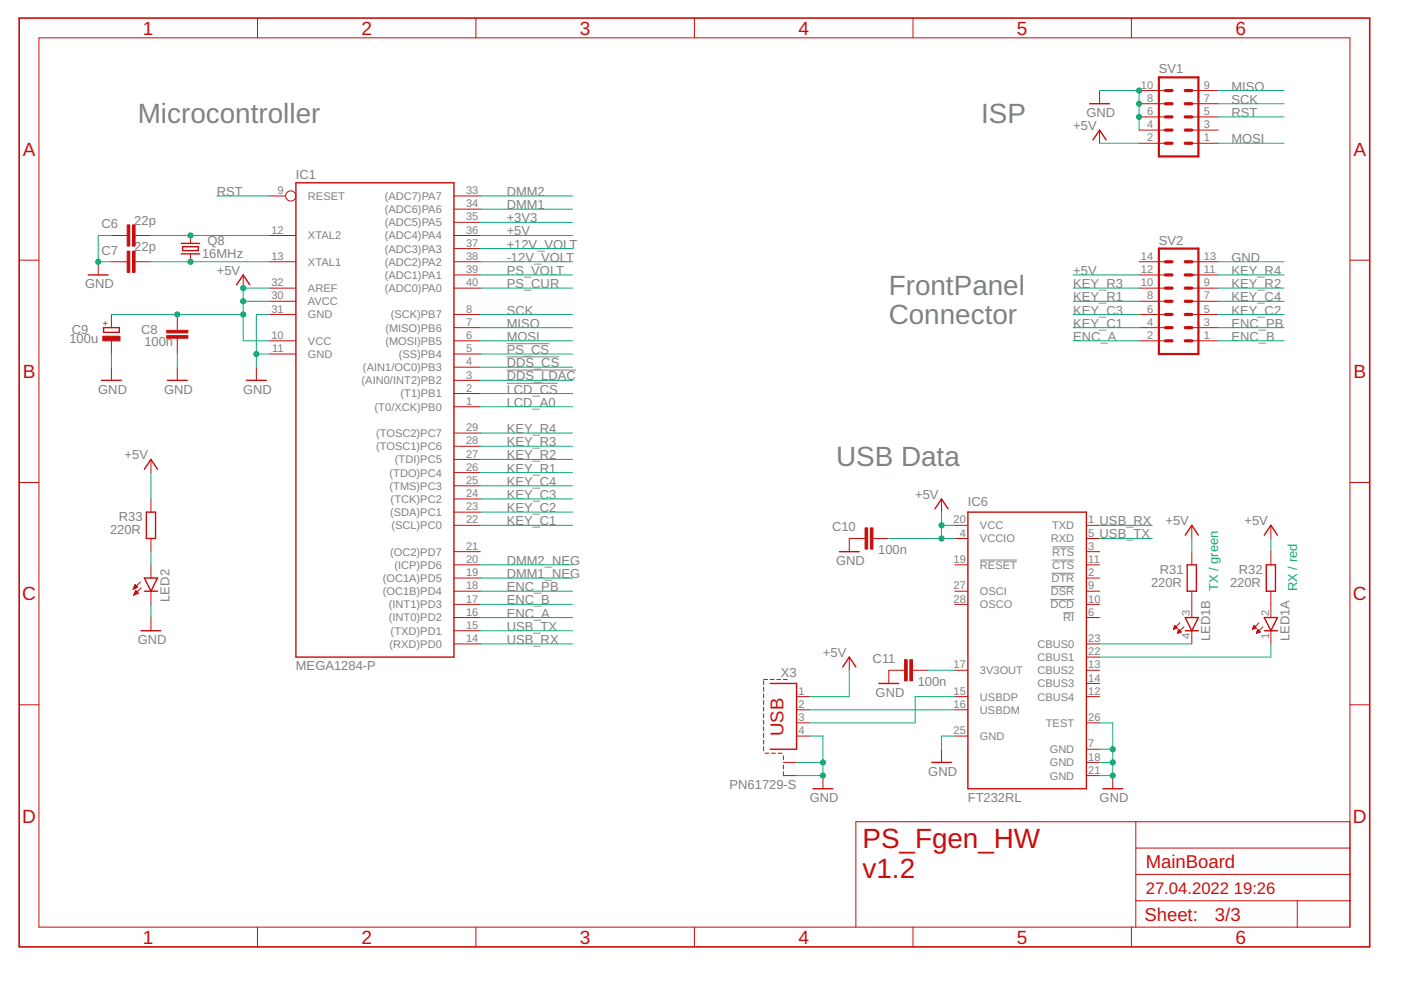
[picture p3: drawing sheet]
<svg xmlns="http://www.w3.org/2000/svg" width="297mm" height="210mm" viewBox="0 0 297 210" stroke-linecap="round" stroke-linejoin="round" font-family="sans-serif">
<path d="M107.4 75.7h11.2M107.4 78.5h14.7M107.4 72.9h9.1M107.4 81.3h10.9M207.8 118.7h7.8M223.1 118.7h4.7M223.1 116h4.7M222.7 127.1h5.1M222.8 124.3h5M222.9 121.5h4.9M225.4 129.9h2.4" fill="none" stroke="#808080" stroke-width=".21"/>
<g fill="none" stroke="#c90d0c" stroke-width=".21">
<path d="M8.3 8h277.9v188.6h-277.9zM54.6 3.8v4.2M100.9 3.8v4.2M147.2 3.8v4.2M193.6 3.8v4.2M233.1 19.2v2.8M239.9 3.8v4.2M241.5 19.2h5.6M252.7 19.2h5.6M233.1 27.6v2.8M241.5 30.4h5.6M241.5 27.6h5.6"/>
<path d="M241.5 24.8h5.6M241.5 22h5.6M252.7 30.4h5.6M252.7 27.6h5.6M252.7 24.8h5.6M252.7 22h5.6M4.1 55.2h4.2M20.8 55.5v2.8M23.6 49.9h3.4M23.6 55.5h3.4M28.6 49.9h3.4M28.6 55.5h3.4"/>
<path d="M40.4 49.9v1.7M40.4 53.8v1.7M51.6 58.3v2.8M57.1 41.6h3.5M57.1 49.9h5.6M57.1 55.5h5.6M96.2 41.6h5.6M96.2 44.3h5.6M96.2 47.1h5.6M96.2 49.9h5.6M96.2 52.7h5.6M96.2 55.5h5.6"/>
<path d="M96.2 58.3h5.6M241.5 55.5h5.6M241.5 58.3h5.6M252.7 55.5h5.6M252.7 58.3h5.6M286.2 55.2h4.2M23.6 66.7v2.8M23.6 72.3v2.8M23.6 77.9v2.7M37.6 66.7v3.3M37.6 71.7v3.4M37.6 77.9v2.7"/>
<path d="M54.4 77.9v2.7M57.1 61.1h5.6M57.1 66.7h5.6M57.1 72.3h5.6M57.1 75.1h5.6M57.1 63.9h5.6M96.2 61.1h5.6M96.2 66.7h5.6M96.2 69.5h5.6M96.2 72.3h5.6M96.2 75.1h5.6M96.2 77.9h5.6"/>
<path d="M241.5 61.1h5.6M241.5 66.7h5.6M241.5 69.5h5.6M241.5 72.3h5.6M241.5 63.9h5.6M252.7 61.1h5.6M252.7 66.7h5.6M252.7 69.5h5.6M252.7 72.3h5.6M252.7 63.9h5.6M32 97.4v2.8M96.2 80.6h5.6"/>
<path d="M96.2 83.4h5.6M96.2 86.2h5.6M96.2 91.8h5.6M96.2 94.6h5.6M96.2 97.4h5.6M4.1 102.3h4.2M32 105.8v2.8M32 114.2v2.8M32 119.8v2.8M96.2 100.2h5.6M96.2 103h5.6M96.2 105.8h5.6"/>
<path d="M96.2 108.6h5.6M96.2 111.4h5.6M96.2 119.8h5.6M96.2 117h5.6M183.4 114.2h-3.3v2.8M185.1 114.2h3.3M199.6 105.8v2.8M202.4 111.4h2.8M202.4 119.8h2.8M202.4 114.2h2.8M230.3 111.4h2.8M230.3 119.8h2.8"/>
<path d="M230.3 117h2.8M230.3 114.2h2.8M252.7 111.4v2.8M252.7 117v2.8M269.5 111.4v2.8M269.5 117v2.8M286.2 102.3h4.2M28.3 124.8h.2M28.3 124.7h.5M28.4 126.2h.1M28.4 124.5h.7M28.4 126h.3"/>
<path d="M28.4 124.4h.7M28.5 125.9h.5M28.5 124.3h.5M28.6 124.1h.3M28.6 125.8h.7M28.6 125.6h.6M28.6 124h.1M28.6 124l.6 .5-1 .4zM28.7 125.5h.4M28.7 125.4h.3M28.8 125.2l-.4 1M28.8 125.2l.5 .6"/>
<path d="M28.8 125.2h.1M29.3 125.8l-.9 .4M29.8 123.4l-1.6 1.5M29.9 124.7l-1.5 1.5M32 125.3v2.8M32 130.9v2.8M96.2 136.5h5.6M96.2 133.7h5.6M96.2 130.9h5.6M96.2 128.1h5.6M96.2 125.3h5.6M96.2 122.6h5.6"/>
<path d="M180.1 139.3v2.8M202.4 128.1h2.8M202.4 125.3h2.8M230.3 136.5h2.8M230.3 130.9h2.8M230.3 128.1h2.8M230.3 125.3h2.8M230.3 122.6h2.8M230.3 139.3h2.8M248.8 133.4h.2M248.9 133.2h.5M248.9 133.1h.7"/>
<path d="M248.9 133h.5M249 132.8h.3M249 132.7h.2M249.1 132.6l.5 .6-.8 .2zM249.6 134.2h.3M249.7 134.1h.6M249.7 133.9h.7M249.8 133.8h.4M249.8 133.6h.3M249.9 133.5h.1M249.9 133.4l.6 .6-.9 .3zM250.2 132l-1 1"/>
<path d="M251 132.9l-1 1M252.7 125.3v5.6M252.7 133.7v2.8M265.6 133.4h.1M265.6 133.2h.5M265.7 133.1h.6M265.7 133h.5M265.7 132.8h.3M265.8 132.7h.1M265.8 132.6l.6 .6-.9 .2zM266.4 134.2h.2M266.5 134.1h.6"/>
<path d="M266.5 133.9h.6M266.6 133.8h.4M266.6 133.6h.3M266.6 133.5h.1M266.7 133.4l.5 .6-.8 .3zM266.9 132l-.9 1M267.8 132.9l-1 1M269.5 125.3v5.6M269.5 133.7v2.8M4.1 149.4h4.2M161.9 144.3v.9M161.9 145.7v.9"/>
<path d="M161.9 147.1v.9M161.9 148.5v.9M161.9 149.9v.9M161.9 151.3v.9M161.9 152.7v.9M161.9 154.1v.9M161.9 155.5v.9M161.9 156.9v.9M161.9 158.3v.9M161.9 144.1h.9M162.2 159.7h.8M163.3 144.1h.8"/>
<path d="M163.6 159.7h.8M164.7 144.1h.8M165 159.7h.8M166.1 144.1h.8M168.9 147.7h2.8M168.9 150.5h2.8M168.9 156.1h2.8M168.9 153.3h2.8M191.8 142.1h-3.4v2.8M193.5 142.1h3.3M199.6 158.9v2.7M202.4 142.1h2.8"/>
<path d="M202.4 147.7h2.8M202.4 150.5h2.8M202.4 156.1h2.8M230.3 142.1h2.8M230.3 147.7h2.8M230.3 158.9h2.8M230.3 144.9h2.8M230.3 153.3h2.8M286.2 149.4h4.2M166.1 161.6h2.8M166.1 163.6v.8h2.8M166.1 160.3v.8"/>
<path d="M166.1 162.2v.8M174.5 164.4v2.8M230.3 161.6h2.8M230.3 164.4h2.8M235.9 164.4v2.8M240.8 174.2v22.4M240.8 179.8h45.4M286.2 174.2h-104.7v22.4M54.6 196.6v4.2M100.9 196.6v4.2M147.2 196.6v4.2M193.6 196.6v4.2"/>
<path d="M239.9 196.6v4.2M240.8 191h45.4M240.8 185.4h45.4M275 191v5.6"/>
<circle cx="61.6" cy="41.6" r="1.08"/>
</g>
<path d="M4.1 3.8h286.3v197h-286.3z" fill="none" stroke="#c90d0c" stroke-width=".34"/>
<g fill="none" stroke="#c90d0c" stroke-width=".3">
<path d="M62.7 38.8h33.5v100.5h-33.5zM231 22h4.2M231.7 29.7l1.4-2.1 1.4 2.1M18.7 58.3h4.2M38.4 51.6h3.9M38.4 53.8h3.9M38.7 52.3h3.4v.8h-3.4zM21.9 69.5h3.4v1h-3.4zM50.2 60.4l1.4-2.1 1.4 2.1M21.5 80.6h4.2M30.6 99.5l1.4-2.1 1.4 2.1M35.5 80.6h4.2"/>
<path d="M52.3 80.6h4.2M31 108.6h2v5.6h-2zM178 117h4.2M198.2 107.9l1.4-2.1 1.4 2.1M205.2 108.6h25.1v58.6h-25.1zM251.3 113.5l1.4-2.1 1.4 2.1M251.7 119.8h2v5.5h-2zM268.1 113.5l1.4-2.1 1.3 2.1M268.5 119.8h1.9v5.5h-1.9zM29.9 133.7h4.2M30.6 125.3h2.8M30.6 122.6h2.8l-1.4 2.7z"/>
<path d="M251.3 133.7h2.8M251.3 130.9h2.8l-1.4 2.8zM268.1 130.9h2.7l-1.3 2.8zM268.1 133.7h2.7M163.3 144.9h5.6v14h-5.6M178.7 141.4l1.4-2.1 1.4 2.1M186.4 144.9h4.1M172.4 167.2h4.2M197.5 161.6h4.2M233.8 167.2h4.2"/>
</g>
<path d="M245.7 16.4h8.4v16.8h-8.4zM245.7 52.7h8.4v22.4h-8.4z" fill="none" stroke="#c90d0c" stroke-width=".47"/>
<g fill="none" stroke="#c90d0c" stroke-width=".68">
<path d="M247.1 19.2h1.4M251.3 19.2h1.4M247.1 22h1.4M247.1 24.8h1.4M247.1 27.6h1.4M247.1 30.4h1.4M251.3 22h1.4M251.3 24.8h1.4M251.3 27.6h1.4M251.3 30.4h1.4M247.1 58.3h1.4M247.1 55.5h1.4"/>
<path d="M251.3 58.3h1.4M251.3 55.5h1.4M247.1 61.1h1.4M247.1 63.9h1.4M247.1 66.7h1.4M247.1 69.5h1.4M247.1 72.3h1.4M251.3 61.1h1.4M251.3 63.9h1.4M251.3 66.7h1.4M251.3 69.5h1.4M251.3 72.3h1.4"/>
</g>
<g fill="#c90d0c" stroke="#c90d0c" stroke-width=".21">
<path d="M27 47.7h.5v4.5h-.5z"/>
<path d="M28.1 47.7h.5v4.5h-.5z"/>
<path d="M27 53.3h.5v4.4h-.5z"/>
<path d="M28.1 53.3h.5v4.4h-.5z"/>
<path d="M35.3 70h4.5v.6h-4.5z"/>
<path d="M35.3 71.2h4.5v.5h-4.5z"/>
<path d="M21.8 71.3h3.6v1h-3.6z"/>
<path d="M183.4 111.9h.6v4.5h-.6z"/>
<path d="M184.5 111.9h.6v4.5h-.6z"/>
<path d="M191.8 139.9h.5v4.5h-.5z"/>
<path d="M192.9 139.9h.6v4.5h-.6z"/>
</g>
<g fill="none" stroke="#0dab76" stroke-width=".21">
<path d="M233.1 19.2h8.4v8.4M258.3 19.2h13.9M233.1 30.4h8.4M258.3 30.4h13.9M258.3 22h13.9M258.3 24.8h13.9M23.6 49.9h-2.8v5.6h2.8M32 49.9h25.1M32 55.5h25.1M46 41.6h11.1M101.8 47.1h19.6M101.8 49.9h19.6"/>
<path d="M101.8 58.3h19.6M101.8 52.7h19.6M101.8 55.5h19.6M101.8 41.6h19.6M101.8 44.3h19.6M227.5 58.3h14M258.3 58.3h13.9M258.3 55.5h13.9M23.6 66.7h28M23.6 75.1v2.8M37.6 75.1v2.8M51.6 63.9h5.5"/>
<path d="M54.4 75.1h2.7M57.1 61.1h-5.5v11.2h5.5M57.1 66.7h-2.7v11.2M101.8 72.3h19.6M101.8 66.7h19.6M101.8 77.9h19.6M101.8 75.1h19.6M101.8 61.1h19.6M101.8 69.5h19.6M227.5 72.3h14M227.5 66.7h14M227.5 63.9h14"/>
<path d="M227.5 61.1h14M227.5 69.5h14M258.3 72.3h13.9M258.3 66.7h13.9M258.3 63.9h13.9M258.3 61.1h13.9M258.3 69.5h13.9M101.8 80.6h19.6M101.8 91.8h19.6M101.8 94.6h19.6M101.8 97.4h19.6M101.8 83.4h19.6"/>
<path d="M101.8 86.2h19.6M32 100.2v5.6M32 117v2.8M101.8 111.4h19.6M101.8 100.2h19.6M101.8 103h19.6M101.8 105.8h19.6M101.8 108.6h19.6M101.8 119.8h19.6M188.4 114.2h14M199.6 108.6v5.6M199.6 111.4h2.8"/>
<path d="M233.1 111.4h11.2M233.1 114.2h11.2M252.7 114.2v2.8M269.5 114.2v2.8M32 128.1v2.8M101.8 136.5h19.6M101.8 133.7h19.6M101.8 130.9h19.6M101.8 128.1h19.6M101.8 125.3h19.6M101.8 122.6h19.6M233.1 136.5h19.6"/>
<path d="M269.5 136.5v2.8h-36.4M171.7 156.1h2.8v8.3h-5.6M171.7 150.5h30.7M180.1 142.1v5.6h-8.4M196.8 142.1h5.6M202.4 156.1h-2.8v2.8M202.4 147.7h-8.4v5.6h-22.3M233.1 153.3h2.8v11.1h-2.8M233.1 158.9h2.8M168.9 161.6h5.6M233.1 161.6h2.8"/>
</g>
<g fill="#0dab76" stroke="#0dab76" stroke-width=".21">
<circle cx="51.6" cy="63.9" r=".55"/>
<circle cx="51.6" cy="66.7" r=".55"/>
<circle cx="37.6" cy="66.7" r=".55"/>
<circle cx="51.6" cy="61.1" r=".55"/>
<circle cx="199.6" cy="111.4" r=".55"/>
<circle cx="199.6" cy="114.2" r=".55"/>
<circle cx="241.5" cy="24.8" r=".55"/>
<circle cx="241.5" cy="22" r=".55"/>
<circle cx="241.5" cy="19.2" r=".55"/>
<circle cx="54.4" cy="75.1" r=".55"/>
<circle cx="20.8" cy="55.5" r=".55"/>
<circle cx="235.9" cy="161.6" r=".55"/>
<circle cx="235.9" cy="164.4" r=".55"/>
<circle cx="235.9" cy="158.9" r=".55"/>
<circle cx="174.5" cy="161.6" r=".55"/>
<circle cx="174.5" cy="164.4" r=".55"/>
<circle cx="40.4" cy="55.5" r=".55"/>
<circle cx="40.4" cy="49.9" r=".55"/>
</g>
<g font-size="5.9" fill="#808080">
<text x="29.2" y="26.2">Microcontroller</text>
<text x="208" y="26.2">ISP</text>
<text x="188.4" y="62.5">FrontPanel</text>
<text x="188.4" y="68.8">Connector</text>
<text x="177.3" y="98.8">USB Data</text>
</g>
<g font-size="5.9" fill="#c90d0c">
<text x="182.9" y="179.8">PS_Fgen_HW</text>
<text x="182.9" y="186.1">v1.2</text>
</g>
<g font-size="4" fill="#c90d0c">
<text x="30.3" y="7.4">1</text>
<text x="76.6" y="7.4">2</text>
<text x="123" y="7.4">3</text>
<text x="169.3" y="7.4">4</text>
<text x="215.6" y="7.4">5</text>
<text x="261.9" y="7.4">6</text>
<text x="4.8" y="33">A</text>
<text x="287" y="33">A</text>
<text x="4.8" y="80.2">B</text>
<text x="287" y="80.2">B</text>
<text x="4.7" y="127.3">C</text>
<text x="286.9" y="127.3">C</text>
<text x="4.7" y="174.4">D</text>
<text x="286.9" y="174.4">D</text>
<text x="30.3" y="200.1">1</text>
<text x="76.6" y="200.1">2</text>
<text x="123" y="200.1">3</text>
<text x="169.3" y="200.1">4</text>
<text x="215.6" y="200.1">5</text>
<text x="261.9" y="200.1">6</text>
</g>
<g font-size="3.9" fill="#c90d0c">
<text x="166.1" y="156.1" transform="rotate(-90 166.1 156.1)">USB</text>
<text x="242.9" y="184">MainBoard</text>
<text x="242.6" y="195.3">Sheet:</text>
<text x="257.6" y="195.2">3/3</text>
</g>
<g font-size="3.5" fill="#c90d0c">
<text x="242.9" y="189.6">27.04.2022</text>
<text x="261.6" y="189.6">19:26</text>
</g>
<g font-size="2.8" fill="#808080">
<text x="245.7" y="15.6">SV1</text>
<text x="261.1" y="22">SCK</text>
<text x="261.1" y="19.2">MISO</text>
<text x="227.6" y="27.6">+5V</text>
<text x="230.3" y="24.8">GND</text>
<text x="261.1" y="24.8">RST</text>
<text x="261.1" y="30.4">MOSI</text>
<text x="46" y="41.5">RST</text>
<text x="62.7" y="37.9">IC1</text>
<text x="107.4" y="41.5">DMM2</text>
<text x="28.5" y="47.7">22p</text>
<text x="107.4" y="47.1">+3V3</text>
<text x="107.4" y="44.3">DMM1</text>
<text x="21.5" y="48.4">C6</text>
<text x="21.5" y="54">C7</text>
<text x="28.5" y="53.3">22p</text>
<text x="44" y="51.9">Q8</text>
<text x="107.4" y="49.9">+5V</text>
<text x="107.4" y="52.7">+12V_VOLT</text>
<text x="245.7" y="51.9">SV2</text>
<text x="42.9" y="54.7">16MHz</text>
<text x="46" y="58.3">+5V</text>
<text x="107.4" y="55.5">-12V_VOLT</text>
<text x="107.4" y="58.3">PS_VOLT</text>
<text x="227.6" y="58.3">+5V</text>
<text x="261.1" y="55.5">GND</text>
<text x="261.1" y="58.3">KEY_R4</text>
<text x="18" y="61.1">GND</text>
<text x="107.4" y="61.1">PS_CUR</text>
<text x="227.6" y="61.1">KEY_R3</text>
<text x="227.6" y="63.9">KEY_R1</text>
<text x="261.1" y="61.1">KEY_R2</text>
<text x="261.1" y="63.9">KEY_C4</text>
<text x="15.2" y="70.7">C9</text>
<text x="29.9" y="70.9">C8</text>
<text x="107.4" y="66.7">SCK</text>
<text x="107.4" y="69.5">MISO</text>
<text x="227.6" y="66.7">KEY_C3</text>
<text x="227.6" y="69.5">KEY_C1</text>
<text x="261.1" y="69.5">ENC_PB</text>
<text x="261.1" y="66.7">KEY_C2</text>
<text x="14.7" y="72.8">100u</text>
<text x="30.6" y="73.3">100n</text>
<text x="107.4" y="72.3">MOSI</text>
<text x="107.4" y="77.9">DDS_CS</text>
<text x="107.4" y="75.1">PS_CS</text>
<text x="227.6" y="72.3">ENC_A</text>
<text x="261.1" y="72.3">ENC_B</text>
<text x="20.8" y="83.4">GND</text>
<text x="34.8" y="83.4">GND</text>
<text x="51.6" y="83.4">GND</text>
<text x="107.4" y="80.6">DDS_LDAC</text>
<text x="107.4" y="83.4">LCD_CS</text>
<text x="107.4" y="86.2">LCD_A0</text>
<text x="107.4" y="91.8">KEY_R4</text>
<text x="107.4" y="94.6">KEY_R3</text>
<text x="26.4" y="97.4">+5V</text>
<text x="107.4" y="97.4">KEY_R2</text>
<text x="107.4" y="100.2">KEY_R1</text>
<text x="107.4" y="103">KEY_C4</text>
<text x="107.4" y="105.8">KEY_C3</text>
<text x="194" y="105.8">+5V</text>
<text x="205.2" y="107.2">IC6</text>
<text x="23.3" y="113.3">220R</text>
<text x="25.2" y="110.5">R33</text>
<text x="107.4" y="108.6">KEY_C2</text>
<text x="107.4" y="111.4">KEY_C1</text>
<text x="176.4" y="112.6">C10</text>
<text x="233.1" y="111.4">USB_RX</text>
<text x="247.1" y="111.4">+5V</text>
<text x="263.9" y="111.4">+5V</text>
<text x="107.4" y="119.8">DMM2_NEG</text>
<text x="177.3" y="119.8">GND</text>
<text x="186.2" y="117.5">100n</text>
<text x="233.1" y="114.2">USB_TX</text>
<text x="107.4" y="125.3">ENC_PB</text>
<text x="107.4" y="122.6">DMM1_NEG</text>
<text x="244" y="124.5">220R</text>
<text x="245.9" y="121.7">R31</text>
<text x="260.8" y="124.5">220R</text>
<text x="262.7" y="121.7">R32</text>
<text x="35.9" y="127.6" transform="rotate(-90 35.9 127.6)">LED2</text>
<text x="107.4" y="130.9">ENC_A</text>
<text x="107.4" y="128.1">ENC_B</text>
<text x="29.2" y="136.5">GND</text>
<text x="107.4" y="136.5">USB_RX</text>
<text x="107.4" y="133.7">USB_TX</text>
<text x="256.6" y="136" transform="rotate(-90 256.6 136)">LED1B</text>
<text x="273.4" y="136" transform="rotate(-90 273.4 136)">LED1A</text>
<text x="62.7" y="142.1">MEGA1284-P</text>
<text x="165.5" y="143.5">X3</text>
<text x="174.5" y="139.3">+5V</text>
<text x="185" y="140.6">C11</text>
<text x="185.6" y="147.7">GND</text>
<text x="194.6" y="145.4">100n</text>
<text x="154.7" y="167.2">PN61729-S</text>
<text x="196.8" y="164.5">GND</text>
<text x="171.7" y="170">GND</text>
<text x="205.2" y="170">FT232RL</text>
<text x="233.1" y="170">GND</text>
</g>
<g font-size="2.8" fill="#0dab76">
<text x="258.3" y="125.3" transform="rotate(-90 258.3 125.3)">TX / green</text>
<text x="275" y="125.3" transform="rotate(-90 275 125.3)">RX / red</text>
</g>
<g font-size="2.3" fill="#808080">
<text x="241.9" y="18.8">10</text>
<text x="243.2" y="21.6">8</text>
<text x="255.3" y="21.6">7</text>
<text x="255.3" y="18.8">9</text>
<text x="243.2" y="30">2</text>
<text x="243.2" y="27.2">4</text>
<text x="243.2" y="24.4">6</text>
<text x="255.3" y="30">1</text>
<text x="255.3" y="27.2">3</text>
<text x="255.3" y="24.4">5</text>
<text x="58.8" y="41.2">9</text>
<text x="98.8" y="41.2">33</text>
<text x="65.3" y="42.4">RESET</text>
<text x="81.6" y="42.4">(ADC7)PA7</text>
<text x="81.6" y="45.2">(ADC6)PA6</text>
<text x="81.6" y="48">(ADC5)PA5</text>
<text x="98.8" y="43.9">34</text>
<text x="98.8" y="46.7">35</text>
<text x="57.5" y="49.5">12</text>
<text x="65.3" y="50.8">XTAL2</text>
<text x="81.6" y="50.8">(ADC4)PA4</text>
<text x="81.6" y="53.5">(ADC3)PA3</text>
<text x="98.8" y="49.5">36</text>
<text x="98.8" y="52.3">37</text>
<text x="57.5" y="55.1">13</text>
<text x="65.3" y="56.3">XTAL1</text>
<text x="81.6" y="56.3">(ADC2)PA2</text>
<text x="81.6" y="59.1">(ADC1)PA1</text>
<text x="98.8" y="55.1">38</text>
<text x="98.8" y="57.9">39</text>
<text x="241.9" y="57.9">12</text>
<text x="241.9" y="55.1">14</text>
<text x="255.3" y="57.9">11</text>
<text x="255.3" y="55.1">13</text>
<text x="57.5" y="63.5">30</text>
<text x="57.5" y="60.7">32</text>
<text x="65.3" y="64.7">AVCC</text>
<text x="65.3" y="61.9">AREF</text>
<text x="81.6" y="61.9">(ADC0)PA0</text>
<text x="98.8" y="60.7">40</text>
<text x="241.9" y="60.7">10</text>
<text x="243.2" y="63.5">8</text>
<text x="255.3" y="63.5">7</text>
<text x="255.3" y="60.7">9</text>
<text x="57.5" y="66.3">31</text>
<text x="57.5" y="71.9">10</text>
<text x="65.3" y="67.5">GND</text>
<text x="81.7" y="70.3">(MISO)PB6</text>
<text x="82.8" y="67.5">(SCK)PB7</text>
<text x="98.8" y="66.3">8</text>
<text x="98.8" y="69.1">7</text>
<text x="98.8" y="71.9">6</text>
<text x="243.2" y="71.9">2</text>
<text x="243.2" y="69.1">4</text>
<text x="243.2" y="66.3">6</text>
<text x="255.3" y="71.9">1</text>
<text x="255.3" y="69.1">3</text>
<text x="255.3" y="66.3">5</text>
<text x="57.7" y="74.7">11</text>
<text x="65.3" y="73.1">VCC</text>
<text x="65.3" y="75.9">GND</text>
<text x="81.7" y="73.1">(MOSI)PB5</text>
<text x="84.5" y="75.9">(SS)PB4</text>
<text x="98.8" y="74.7">5</text>
<text x="98.8" y="77.5">4</text>
<text x="76.7" y="81.5">(AIN0/INT2)PB2</text>
<text x="77" y="78.7">(AIN1/OC0)PB3</text>
<text x="98.8" y="80.3">3</text>
<text x="98.8" y="83.1">2</text>
<text x="79.4" y="87.1">(T0/XCK)PB0</text>
<text x="84.9" y="84.3">(T1)PB1</text>
<text x="98.8" y="85.8">1</text>
<text x="79.7" y="92.7">(TOSC2)PC7</text>
<text x="79.7" y="95.5">(TOSC1)PC6</text>
<text x="98.8" y="91.4">29</text>
<text x="98.8" y="94.2">28</text>
<text x="82.6" y="101">(TDO)PC4</text>
<text x="83.7" y="98.2">(TDI)PC5</text>
<text x="98.8" y="97">27</text>
<text x="98.8" y="99.8">26</text>
<text x="82.6" y="103.8">(TMS)PC3</text>
<text x="82.8" y="106.6">(TCK)PC2</text>
<text x="98.8" y="102.6">25</text>
<text x="98.8" y="105.4">24</text>
<text x="82.7" y="109.4">(SDA)PC1</text>
<text x="83" y="112.2">(SCL)PC0</text>
<text x="98.8" y="108.2">23</text>
<text x="98.8" y="111">22</text>
<text x="202.2" y="111">20</text>
<text x="203.5" y="113.8">4</text>
<text x="207.8" y="112.2">VCC</text>
<text x="223.1" y="112.2">TXD</text>
<text x="230.7" y="111">1</text>
<text x="230.7" y="113.8">5</text>
<text x="82.7" y="117.8">(OC2)PD7</text>
<text x="98.8" y="119.4">20</text>
<text x="98.8" y="116.6">21</text>
<text x="202.2" y="119.4">19</text>
<text x="207.8" y="115">VCCIO</text>
<text x="222.8" y="115">RXD</text>
<text x="223.1" y="117.8">RTS</text>
<text x="230.7" y="116.6">3</text>
<text x="230.7" y="119.4">11</text>
<text x="81.2" y="123.4">(OC1A)PD5</text>
<text x="83.6" y="120.6">(ICP)PD6</text>
<text x="98.8" y="125">18</text>
<text x="98.8" y="122.2">19</text>
<text x="202.2" y="125">27</text>
<text x="207.8" y="120.6">RESET</text>
<text x="222.9" y="123.4">DTR</text>
<text x="223.1" y="120.6">CTS</text>
<text x="230.7" y="122.2">2</text>
<text x="230.7" y="125">9</text>
<text x="81.2" y="126.2">(OC1B)PD4</text>
<text x="82.4" y="131.8">(INT0)PD2</text>
<text x="82.4" y="129">(INT1)PD3</text>
<text x="98.8" y="130.5">16</text>
<text x="98.8" y="127.7">17</text>
<text x="202.2" y="127.7">28</text>
<text x="207.8" y="129">OSCO</text>
<text x="207.8" y="126.2">OSCI</text>
<text x="222.7" y="129">DCD</text>
<text x="222.8" y="126.2">DSR</text>
<text x="225.4" y="131.8">RI</text>
<text x="230.7" y="127.7">10</text>
<text x="230.7" y="130.5">6</text>
<text x="252.3" y="130.5" transform="rotate(-90 252.3 130.5)">3</text>
<text x="269.1" y="130.5" transform="rotate(-90 269.1 130.5)">2</text>
<text x="82.6" y="137.4">(RXD)PD0</text>
<text x="82.8" y="134.6">(TXD)PD1</text>
<text x="98.8" y="136.1">14</text>
<text x="98.8" y="133.3">15</text>
<text x="219.9" y="137.4">CBUS0</text>
<text x="230.7" y="136.1">23</text>
<text x="252.3" y="135.4" transform="rotate(-90 252.3 135.4)">4</text>
<text x="269.1" y="135.4" transform="rotate(-90 269.1 135.4)">1</text>
<text x="202.2" y="141.7">17</text>
<text x="207.8" y="142.9">3V3OUT</text>
<text x="219.9" y="140.1">CBUS1</text>
<text x="219.9" y="142.9">CBUS2</text>
<text x="230.7" y="138.9">22</text>
<text x="230.7" y="141.7">13</text>
<text x="169.3" y="147.3">1</text>
<text x="202.2" y="147.3">15</text>
<text x="207.8" y="148.5">USBDP</text>
<text x="219.9" y="145.7">CBUS3</text>
<text x="219.9" y="148.5">CBUS4</text>
<text x="230.7" y="144.5">14</text>
<text x="230.7" y="147.3">12</text>
<text x="169.3" y="150.1">2</text>
<text x="169.3" y="152.9">3</text>
<text x="169.3" y="155.7">4</text>
<text x="202.2" y="150.1">16</text>
<text x="202.2" y="155.7">25</text>
<text x="207.8" y="151.3">USBDM</text>
<text x="221.7" y="154.1">TEST</text>
<text x="230.7" y="152.9">26</text>
<text x="207.8" y="156.9">GND</text>
<text x="222.6" y="159.7">GND</text>
<text x="230.7" y="158.5">7</text>
<text x="230.7" y="161.3">18</text>
<text x="222.6" y="162.5">GND</text>
<text x="222.6" y="165.3">GND</text>
<text x="230.7" y="164.1">21</text>
</g>
<text font-size="2" fill="#c90d0c" x="23" y="69" transform="rotate(-90 23 69)">+</text>
</svg>
